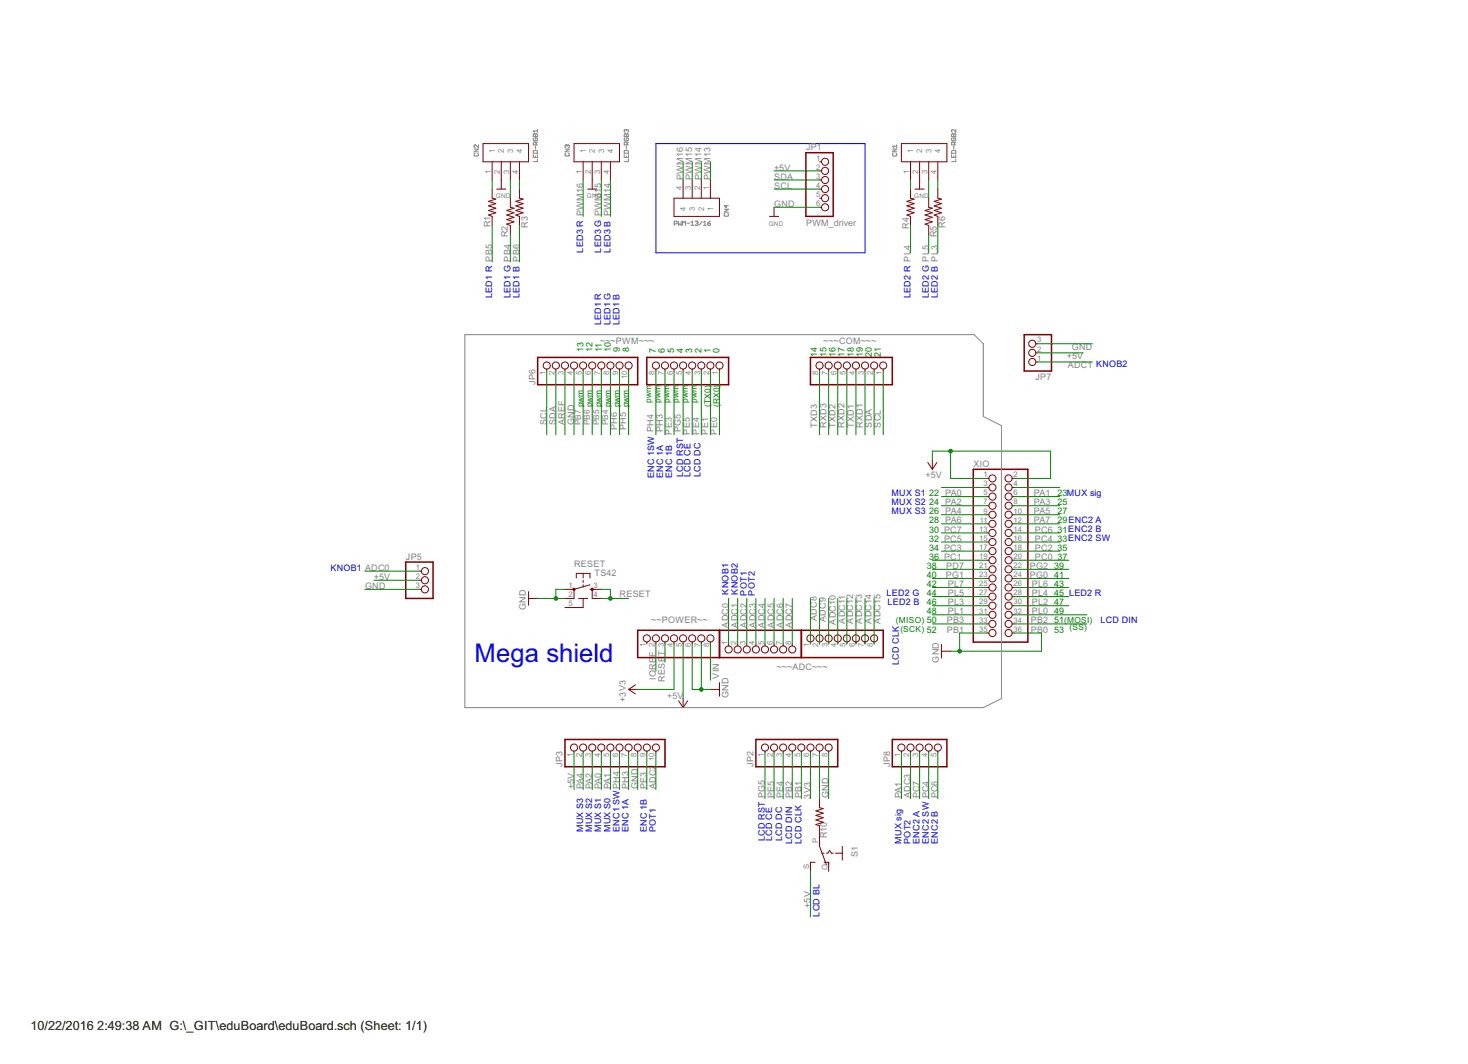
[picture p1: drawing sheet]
<svg xmlns="http://www.w3.org/2000/svg" width="410mm" height="297mm" viewBox="0 0 410 297" stroke-linecap="round" stroke-linejoin="round" font-family="sans-serif">
<path d="M183.2 40.1h58.4v30.5h-58.4z" fill="none" stroke="#00f" stroke-width=".28"/>
<g fill="none" stroke="#808080" stroke-width=".28">
<path d="M148.9 37.5l.2-.2 .4 .2 .4-.2 .2 .2v.6h-1.2zM149.1 38.5l-.2 .2 .2 .6h.8l.2-.2-.2-.6h-.4v.4M149.5 37.5v.6M150.1 36.2v.7M150.1 39.7l-.4 .4M150.1 36.6h-1.2l.4 .3M174.3 37.5l.2-.2 .4 .2 .4-.2 .2 .2v.6h-1.2zM174.5 38.5l-.2 .2 .2 .6h.8l.2-.2-.2-.6h-.4v.4M174.9 36.4l-.2-.2-.4 .2 .2 .5M174.9 36.4l.2-.2 .4 .2-.2 .5M174.9 36.4v.2M174.9 37.5v.6"/>
<path d="M175.5 39.7l-.4 .4M265.7 37.5l.2-.2 .4 .2 .4-.2 .2 .2v.6h-1.2zM265.9 38.5l-.2 .2 .2 .6h.8l.2-.2-.2-.6h-.4v.4M266.3 37.5v.6M266.9 36.2v.7l-.8-.7-.4 .2 .2 .5M266.9 39.7l-.4 .4M132.4 41.6h1.2l-1.2 .8h1.2M132.6 42.8l-.2 .2 .2 .6h.8l.2-.2-.2-.6M133.6 40.4v.8l-.8-.8-.4 .2 .2 .6M148.9 43.2v.8h1.2v-.8M148.9 42.2l.2-.2h.8l.2 .8h-1.2zM149.5 40.8v.8"/>
<path d="M149.5 43.6v.4M149.7 40.4v-.5l-.6-.2-.2 .2v.5h1.2M150.1 44.3v.8h-1.2M157.8 41.6h1.2l-1.2 .8h1.2M158 42.8l-.2 .2 .2 .6h.8l.2-.2-.2-.6M158.4 40.6l-.2-.2-.4 .2 .2 .6M158.4 40.6l.2-.2 .4 .2-.2 .6M158.4 40.6v.2M174.3 43.2v.8h1.2v-.8M174.3 42.2l.2-.2h.8l.2 .8h-1.2zM174.9 40.8v.8M174.9 43.6v.4"/>
<path d="M175.1 40.4v-.5l-.6-.2-.2 .2v.5h1.2M175.5 44.3v.8h-1.2M202.2 58.4h1.2l-1.2 .8h1.2M202.4 59.6l-.2 .2 .2 .6h.8l.2-.2-.2-.6M202.8 57.3v.7l-.6-.6h1.2M249.2 41.6h1.2l-1.2 .8h1.2M249.4 42.8l-.2 .2 .2 .6h.8l.2-.2-.2-.6M250.4 40.4v.8M250.4 40.8h-1.2l.4 .4M265.7 43.2v.8h1.2v-.8M265.9 42h.8l.2 .8h-1.2zM266.3 40.8v.8"/>
<path d="M266.3 43.6v.4M266.5 40.4v-.5l-.6-.2-.2 .2v.5h1.2M266.9 44.3v.8h-1.2M188.3 62.5h.6l.2-.6-.2-.2h-.6v1.2M189.4 61.7v1.2l.4-.4 .4 .4v-1.2M190.6 62.9v-1.2l.4 .4 .4-.4v1.2M191.8 62.3h.8M193 62.1l.3-.4v1.2M193 62.9h.7M194.1 61.9l.6-.2 .2 .2-.2 .4M194.5 62.3h.2M194.7 62.3l.2 .2-.2 .4-.6-.2"/>
<path d="M196.1 61.7l-.8 1.2M196.5 62.9h.7M196.5 62.1l.3-.4v1.2M197.6 62.3h.6l.2 .4-.6 .2zM198.4 61.7l-.8 .6M129.8 93.4h142.2l2.6 2.6v20.3l5.1 2.5v76.2l-5.1 2.5h-144.8z"/>
</g>
<g fill="none" stroke="#800000" stroke-width=".42">
<path d="M225 42.6h7.7v17.8h-7.7zM150.1 99.8h28v7.6h-28zM180.6 99.8h22.9v7.6h-22.9zM226.3 99.8h22.9v7.6h-22.9zM286 93.4h7.6v10.2h-7.6zM271.8 131h15.2v48.3h-15.2zM113.3 156.9h7.6v10.2h-7.6zM178.1 176h68.5v7.6h-68.5zM200.9 176v7.6M223.8 176v7.6M157.8 206.4h27.9v7.7h-27.9zM211.1 206.4h22.8v7.7h-22.8z"/>
<path d="M249.2 206.4h15.2v7.7h-15.2z"/>
</g>
<g fill="none" stroke="#800000" stroke-width=".28">
<path d="M134.9 40.1h12.7v5.1h-12.7zM137.4 45.2v5M137.4 52.8v2.5l1.1 .3-2.1 .6 2.1 .7-2.1 .6 2.1 .6-2.1 .7 2.1 .6-2.1 .6 1 .4v2.5M138.7 52.8h2.5M140 45.2v7.6M142.5 45.2v5M142.5 55.3v2.6l1 .2-2 .7 2 .6-2 .6 2 .7-2 .6 2 .6-2 .7 1 .3v2.6M145.1 45.2v5M145.1 52.8v2.5l1 .3-2.1 .6 2.1 .7-2.1 .6 2.1 .6-2.1 .7 2.1 .6-2.1 .6 1.1 .4v2.5M160.3 40.1h12.7v5.1h-12.7zM162.8 45.2v5M164.1 52.8h2.5"/>
<path d="M165.4 45.2v7.6M167.9 45.2v5M170.5 45.2v5M188.2 55.3h12.7v5.1h-12.7zM190.8 50.2v5.1M193.3 50.2v5.1M195.8 50.2v5.1M198.4 50.2v5.1M216.2 57.9v2.5M228.9 45.2h.5M228.9 47.7h.5M228.9 50.2h.5"/>
<path d="M228.9 52.8h.5M228.9 55.3h.5M228.9 57.9h.5M251.7 40.1h12.7v5.1h-12.7zM254.3 45.2v5M254.3 52.8v2.5l1 .3-2.1 .6 2.1 .7-2.1 .6 2.1 .6-2.1 .7 2.1 .6-2.1 .6 1.1 .4v2.5M255.5 52.8h2.6M256.8 45.2v7.6M259.3 45.2v5M259.3 55.3v2.6l1 .2-2 .7 2 .6-2 .6 2 .7-2 .6 2 .6-2 .7 1 .3v2.6M261.9 45.2v5M261.9 52.8v2.5l1 .3-2 .6 2 .7-2 .6 2 .6-2 .7 2 .6-2 .6 1 .4v2.5"/>
<path d="M214.9 60.4h2.5M289.2 98.5h.6M289.2 96h.6M152.7 103v.6M155.2 103v.6M157.8 103v.6M160.3 103v.6M162.8 103v.6M165.4 103v.6M167.9 103v.6M170.5 103v.6M173 103v.6"/>
<path d="M175.5 103v.6M183.2 103v.6M185.7 103v.6M188.2 103v.6M190.8 103v.6M193.3 103v.6M195.8 103v.6M198.4 103v.6M200.9 103v.6M228.9 103v.6M231.4 103v.6M233.9 103v.6"/>
<path d="M236.5 103v.6M239 103v.6M241.6 103v.6M244.1 103v.6M246.6 103v.6M289.2 101h.6M259.1 129.1l1.2 1.9M260.3 128.5v2.5M261.6 129.1l-1.3 1.9M275.6 133.6h.5M275.6 136.1h.5M275.6 138.6h.5"/>
<path d="M282.6 133.6h.6M282.6 136.1h.6M282.6 138.6h.6M117.1 159.4h.6M275.6 141.2h.5M275.6 143.7h.5M275.6 146.2h.5M275.6 148.8h.5M275.6 151.3h.5M275.6 153.9h.5M275.6 156.4h.5M275.6 158.9h.5"/>
<path d="M282.6 141.2h.6M282.6 143.7h.6M282.6 146.2h.6M282.6 148.8h.6M282.6 151.3h.6M282.6 153.9h.6M282.6 156.4h.6M282.6 158.9h.6M117.1 162h.6M117.1 164.5h.6M147.6 165.2v3.8M147.6 167.1h2.5"/>
<path d="M157.8 164.5h2.5M160.3 164.5v2.6h-2.5M160.9 161.4v-1.3h3.8v1.3M161.6 167.1h2.5M162.8 160.1v1.3M162.8 162v.6M162.8 163.3v.6M162.8 167.1v2.5h-5M164.7 164.5h3.2M164.7 163.3l-4.4 1.2M165.4 164.5v2.6h2.5M180.6 179.2v.6"/>
<path d="M183.2 179.2v.6M185.7 179.2v.6M188.2 179.2v.6M190.8 179.2v.6M193.3 179.2v.6M195.8 179.2v.6M198.4 179.2v.6M203.5 179.8v.5M206 179.8v.5M208.5 179.8v.5M211.1 179.8v.5M213.6 179.8v.5"/>
<path d="M216.2 179.8v.5M218.7 179.8v.5M221.2 179.8v.5M226.3 179.2v.6M228.9 179.2v.6M231.4 179.2v.6M233.9 179.2v.6M236.5 179.2v.6M239 179.2v.6M241.6 179.2v.6M244.1 179.2v.6M262.9 179.9v3.8"/>
<path d="M275.6 161.5h.5M275.6 164h.5M275.6 166.6h.5M275.6 169.1h.5M275.6 171.6h.5M275.6 174.2h.5M275.6 176.7h.5M282.6 161.5h.6M282.6 164h.6M282.6 166.6h.6M282.6 169.1h.6M282.6 171.6h.6"/>
<path d="M282.6 174.2h.6M282.6 176.7h.6M175.5 192.5h2.6M175.5 192.5l1.9 1.2M177.4 191.2l-1.9 1.3M189.5 195.6l1.3 1.9M190.8 195v2.5M192 195.6l-1.2 1.9M198.4 192.5h2.5M200.9 190.6v3.8M262.9 181.8h2.5M160.3 209.7v.5"/>
<path d="M162.8 209.7v.5M165.4 209.7v.5M167.9 209.7v.5M170.5 209.7v.5M173 209.7v.5M175.5 209.7v.5M178.1 209.7v.5M180.6 209.7v.5M183.2 209.7v.5M213.6 209.7v.5M216.2 209.7v.5M218.7 209.7v.5"/>
<path d="M221.2 209.7v.5M223.8 209.7v.5M226.3 209.7v.5M228.9 209.7v.5M231.4 209.7v.5M251.7 209.7v.5M254.3 209.7v.5M256.8 209.7v.5M259.3 209.7v.5M261.9 209.7v.5M228.9 222.9v2.6l1 .2-2.1 .7 2.1 .6-2.1 .6 2.1 .7-2.1 .6 2.1 .7-2.1 .6 1.1 .4v5.7l1.9 5.1M229.5 238.2h.6"/>
<path d="M230.8 238.2h.3l.5-.8 .6 .8h.5M233.3 238.2h1.9M235.2 236.3v3.8M227.6 240.7h-1.3v2.6M230.1 240.7h1.3v2.6"/>
<circle cx="230.4" cy="45.2" r=".99"/>
<circle cx="230.4" cy="47.7" r=".99"/>
<circle cx="230.4" cy="52.8" r=".99"/>
<circle cx="230.4" cy="57.9" r=".99"/>
<circle cx="230.4" cy="50.2" r=".99"/>
<circle cx="230.4" cy="55.3" r=".99"/>
<circle cx="288.2" cy="96" r=".99"/>
<circle cx="288.2" cy="98.5" r=".99"/>
<circle cx="152.7" cy="102" r=".99"/>
<circle cx="155.2" cy="102" r=".99"/>
<circle cx="157.8" cy="102" r=".99"/>
<circle cx="160.3" cy="102" r=".99"/>
<circle cx="162.8" cy="102" r=".99"/>
<circle cx="165.4" cy="102" r=".99"/>
<circle cx="167.9" cy="102" r=".99"/>
<circle cx="170.5" cy="102" r=".99"/>
<circle cx="173" cy="102" r=".99"/>
<circle cx="175.5" cy="102" r=".99"/>
<circle cx="183.2" cy="102" r=".99"/>
<circle cx="185.7" cy="102" r=".99"/>
<circle cx="188.2" cy="102" r=".99"/>
<circle cx="190.8" cy="102" r=".99"/>
<circle cx="193.3" cy="102" r=".99"/>
<circle cx="195.8" cy="102" r=".99"/>
<circle cx="198.4" cy="102" r=".99"/>
<circle cx="200.9" cy="102" r=".99"/>
<circle cx="228.9" cy="102" r=".99"/>
<circle cx="231.4" cy="102" r=".99"/>
<circle cx="233.9" cy="102" r=".99"/>
<circle cx="236.5" cy="102" r=".99"/>
<circle cx="239" cy="102" r=".99"/>
<circle cx="241.6" cy="102" r=".99"/>
<circle cx="244.1" cy="102" r=".99"/>
<circle cx="246.6" cy="102" r=".99"/>
<circle cx="288.2" cy="101" r=".99"/>
<circle cx="277.1" cy="136.1" r=".99"/>
<circle cx="277.1" cy="133.6" r=".99"/>
<circle cx="277.1" cy="138.6" r=".99"/>
<circle cx="281.6" cy="133.6" r=".99"/>
<circle cx="281.6" cy="138.6" r=".99"/>
<circle cx="281.6" cy="136.1" r=".99"/>
<circle cx="118.7" cy="159.4" r=".99"/>
<circle cx="277.1" cy="151.3" r=".99"/>
<circle cx="277.1" cy="156.4" r=".99"/>
<circle cx="277.1" cy="141.2" r=".99"/>
<circle cx="277.1" cy="146.2" r=".99"/>
<circle cx="277.1" cy="143.7" r=".99"/>
<circle cx="277.1" cy="153.9" r=".99"/>
<circle cx="277.1" cy="158.9" r=".99"/>
<circle cx="277.1" cy="148.8" r=".99"/>
<circle cx="281.6" cy="141.2" r=".99"/>
<circle cx="281.6" cy="146.2" r=".99"/>
<circle cx="281.6" cy="153.9" r=".99"/>
<circle cx="281.6" cy="156.4" r=".99"/>
<circle cx="281.6" cy="158.9" r=".99"/>
<circle cx="281.6" cy="143.7" r=".99"/>
<circle cx="281.6" cy="151.3" r=".99"/>
<circle cx="281.6" cy="148.8" r=".99"/>
<circle cx="118.7" cy="162" r=".99"/>
<circle cx="118.7" cy="164.5" r=".99"/>
<circle cx="180.6" cy="178.2" r=".99"/>
<circle cx="183.2" cy="178.2" r=".99"/>
<circle cx="185.7" cy="178.2" r=".99"/>
<circle cx="188.2" cy="178.2" r=".99"/>
<circle cx="190.8" cy="178.2" r=".99"/>
<circle cx="193.3" cy="178.2" r=".99"/>
<circle cx="195.8" cy="178.2" r=".99"/>
<circle cx="198.4" cy="178.2" r=".99"/>
<circle cx="226.3" cy="178.2" r=".99"/>
<circle cx="228.9" cy="178.2" r=".99"/>
<circle cx="231.4" cy="178.2" r=".99"/>
<circle cx="233.9" cy="178.2" r=".99"/>
<circle cx="236.5" cy="178.2" r=".99"/>
<circle cx="239" cy="178.2" r=".99"/>
<circle cx="241.6" cy="178.2" r=".99"/>
<circle cx="244.1" cy="178.2" r=".99"/>
<circle cx="277.1" cy="164" r=".99"/>
<circle cx="277.1" cy="166.6" r=".99"/>
<circle cx="277.1" cy="169.1" r=".99"/>
<circle cx="277.1" cy="171.6" r=".99"/>
<circle cx="277.1" cy="161.5" r=".99"/>
<circle cx="277.1" cy="174.2" r=".99"/>
<circle cx="277.1" cy="176.7" r=".99"/>
<circle cx="281.6" cy="164" r=".99"/>
<circle cx="281.6" cy="166.6" r=".99"/>
<circle cx="281.6" cy="161.5" r=".99"/>
<circle cx="281.6" cy="171.6" r=".99"/>
<circle cx="281.6" cy="169.1" r=".99"/>
<circle cx="281.6" cy="174.2" r=".99"/>
<circle cx="281.6" cy="176.7" r=".99"/>
<circle cx="203.5" cy="181.3" r=".99"/>
<circle cx="206" cy="181.3" r=".99"/>
<circle cx="208.5" cy="181.3" r=".99"/>
<circle cx="211.1" cy="181.3" r=".99"/>
<circle cx="213.6" cy="181.3" r=".99"/>
<circle cx="216.2" cy="181.3" r=".99"/>
<circle cx="218.7" cy="181.3" r=".99"/>
<circle cx="221.2" cy="181.3" r=".99"/>
<circle cx="160.3" cy="208.7" r=".99"/>
<circle cx="162.8" cy="208.7" r=".99"/>
<circle cx="165.4" cy="208.7" r=".99"/>
<circle cx="167.9" cy="208.7" r=".99"/>
<circle cx="170.5" cy="208.7" r=".99"/>
<circle cx="173" cy="208.7" r=".99"/>
<circle cx="175.5" cy="208.7" r=".99"/>
<circle cx="178.1" cy="208.7" r=".99"/>
<circle cx="180.6" cy="208.7" r=".99"/>
<circle cx="183.2" cy="208.7" r=".99"/>
<circle cx="213.6" cy="208.7" r=".99"/>
<circle cx="216.2" cy="208.7" r=".99"/>
<circle cx="218.7" cy="208.7" r=".99"/>
<circle cx="221.2" cy="208.7" r=".99"/>
<circle cx="223.8" cy="208.7" r=".99"/>
<circle cx="226.3" cy="208.7" r=".99"/>
<circle cx="228.9" cy="208.7" r=".99"/>
<circle cx="231.4" cy="208.7" r=".99"/>
<circle cx="251.7" cy="208.7" r=".99"/>
<circle cx="254.3" cy="208.7" r=".99"/>
<circle cx="256.8" cy="208.7" r=".99"/>
<circle cx="259.3" cy="208.7" r=".99"/>
<circle cx="261.9" cy="208.7" r=".99"/>
</g>
<g fill="#800000" stroke="#800000" stroke-width=".28">
<circle cx="160.3" cy="164.5" r=".33"/>
<circle cx="165.4" cy="164.5" r=".33"/>
</g>
<g fill="none" stroke="#008000" stroke-width=".28">
<path d="M137.4 50.2v2.6M142.5 50.2v5.1M145.1 50.2v2.6M162.8 50.2v10.2M167.9 50.2v10.2M170.5 50.2v10.2M190.8 45.2v5M193.3 45.2v5M195.8 45.2v5M198.4 45.2v5M216.2 47.7h12.7M216.2 57.9h12.7"/>
<path d="M216.2 50.2h12.7M216.2 52.8h12.7M254.3 50.2v2.6M259.3 50.2v5.1M261.9 50.2v2.6M137.4 62.9v10.2M142.5 65.5v7.6M145.1 62.9v10.2M254.3 62.9v7.7M259.3 65.5v5.1M261.9 62.9v7.7M289.8 98.5h12.7"/>
<path d="M289.8 96h15.2M152.7 103.6v17.8M155.2 103.6v17.8M157.8 103.6v17.8M160.3 103.6v17.8M162.8 103.6v17.8M165.4 103.6v17.8M167.9 103.6v17.8M170.5 103.6v17.8M173 103.6v17.8M175.5 103.6v17.8M183.2 103.6v17.8"/>
<path d="M185.7 103.6v17.8M188.2 103.6v17.8M190.8 103.6v17.8M193.3 103.6v17.8M195.8 103.6v17.8M198.4 103.6v17.8M200.9 103.6v17.8M228.9 103.6v17.8M231.4 103.6v17.8M233.9 103.6v17.8M236.5 103.6v17.8M239 103.6v17.8"/>
<path d="M241.6 103.6v17.8M244.1 103.6v17.8M246.6 103.6v17.8M289.8 101h15.2M260.3 128.5v-2.6h33.1v7.7h-10.2M262.9 136.1h12.7M262.9 138.6h12.7M265.4 125.9v7.7h10.2M283.2 136.1h12.7M283.2 138.6h12.7M101.9 159.4h15.2M260.3 158.9h15.3"/>
<path d="M260.3 156.4h15.3M262.9 153.9h12.7M262.9 151.3h12.7M262.9 148.8h12.7M262.9 146.2h12.7M262.9 141.2h12.7M262.9 143.7h12.7M283.2 153.9h12.7M283.2 151.3h12.7M283.2 148.8h12.7M283.2 146.2h12.7M283.2 158.9h15.2"/>
<path d="M283.2 156.4h15.2M283.2 141.2h12.7M283.2 143.7h12.7M101.9 164.5h15.2M104.4 162h12.7M150.1 167.1h7.7M157.8 164.5h-2.6v2.6M167.9 164.5h2.6v2.6M167.9 167.1h7.6M183.2 179.8v7.6M185.7 179.8v5M188.2 179.8v12.7h-10.1"/>
<path d="M190.8 179.8v15.2M193.3 179.8v12.7h5.1M195.8 179.8v12.7M198.4 179.8v10.1M203.5 167.1v12.7M206 167.1v12.7M208.5 167.1v12.7M211.1 167.1v12.7M213.6 167.1v12.7M216.2 167.1v12.7M218.7 167.1v12.7M221.2 167.1v12.7"/>
<path d="M226.3 167.1v12.7M228.9 167.1v12.7M231.4 167.1v12.7M233.9 167.1v12.7M236.5 167.1v12.7M239 167.1v12.7M241.6 167.1v12.7M244.1 167.1v12.7M260.3 171.6h15.3M260.3 174.2h15.3M260.3 169.1h15.3M260.3 166.6h15.3"/>
<path d="M260.3 164h15.3M260.3 161.5h15.3M275.6 176.7h-7.6v5.1M283.2 176.7h7.6v5.1h-25.4M283.2 171.6h20.3M283.2 174.2h20.3M283.2 169.1h15.2M283.2 166.6h15.2M283.2 164h15.2M283.2 161.5h15.2M160.3 210.2v10.2M162.8 210.2v10.2"/>
<path d="M165.4 210.2v10.2M167.9 210.2v10.2M170.5 210.2v10.2M173 210.2v10.2M175.5 210.2v10.2M178.1 210.2v10.2M180.6 210.2v10.2M183.2 210.2v10.2M213.6 210.2v12.7M216.2 210.2v12.7M218.7 210.2v12.7M221.2 210.2v12.7"/>
<path d="M223.8 210.2v12.7M226.3 210.2v12.7M228.9 210.2v12.7M231.4 210.2v12.7M251.7 210.2v12.7M254.3 210.2v12.7M256.8 210.2v12.7M259.3 210.2v12.7M261.9 210.2v12.7M226.3 243.3v12.6"/>
</g>
<g fill="#008000" stroke="#008000" stroke-width=".28">
<circle cx="265.4" cy="125.9" r=".51"/>
<circle cx="195.8" cy="192.5" r=".51"/>
<circle cx="268" cy="181.8" r=".51"/>
<circle cx="155.2" cy="167.1" r=".51"/>
<circle cx="170.5" cy="167.1" r=".51"/>
</g>
<text font-size="8" fill="#00f" x="132.5" y="184.9">Mega shield</text>
<g font-size="4">
<text x="8.5" y="287.5">10/22/2016</text>
<text x="27.2" y="287.5">2:49:38 AM G:\_GIT\eduBoard\eduBoard.sch (Sheet: 1/1)</text>
</g>
<g font-size="2.8" fill="#808080">
<text x="216.2" y="47.7">+5V</text>
<text x="225.1" y="42">JP1</text>
<text x="190.8" y="50.2" transform="rotate(-90 190.8 50.2)">PWM16</text>
<text x="193.3" y="50.2" transform="rotate(-90 193.3 50.2)">PWM15</text>
<text x="195.8" y="50.2" transform="rotate(-90 195.8 50.2)">PWM14</text>
<text x="198.4" y="50.2" transform="rotate(-90 198.4 50.2)">PWM13</text>
<text x="216.2" y="50.3">SDA</text>
<text x="216.2" y="52.8">SCL</text>
<text x="216.2" y="57.9">GND</text>
<text x="137" y="63.4" transform="rotate(-90 137 63.4)">R1</text>
<text x="147.4" y="63.7" transform="rotate(-90 147.4 63.7)">R3</text>
<text x="225.1" y="63">PWM_driver</text>
<text x="253.8" y="63.9" transform="rotate(-90 253.8 63.9)">R4</text>
<text x="263.9" y="63.7" transform="rotate(-90 263.9 63.7)">R6</text>
<text x="141.8" y="66.2" transform="rotate(-90 141.8 66.2)">R2</text>
<text x="261.6" y="66.2" transform="rotate(-90 261.6 66.2)">R5</text>
<text x="229.9" y="96">~~~COM~~~</text>
<text x="167.6" y="96.1">~~~PWM~~~</text>
<text x="297.9" y="100.3">+5V</text>
<text x="299.3" y="97.7">GND</text>
<text x="149.5" y="107.4" transform="rotate(-90 149.5 107.4)">JP6</text>
<text x="289.2" y="106">JP7</text>
<text x="298.2" y="102.8">ADC1 KNOB2</text>
<text x="152.7" y="118.8" transform="rotate(-90 152.7 118.8)">SCL</text>
<text x="155.2" y="118.8" transform="rotate(-90 155.2 118.8)">SDA</text>
<text x="157.7" y="118.8" transform="rotate(-90 157.7 118.8)">AREF</text>
<text x="160.3" y="118.8" transform="rotate(-90 160.3 118.8)">GND</text>
<text x="228.2" y="119.4" transform="rotate(-90 228.2 119.4)">TXD3</text>
<text x="230.8" y="119.4" transform="rotate(-90 230.8 119.4)">RXD3</text>
<text x="233.3" y="119.4" transform="rotate(-90 233.3 119.4)">TXD2</text>
<text x="235.8" y="119.4" transform="rotate(-90 235.8 119.4)">RXD2</text>
<text x="238.4" y="119.4" transform="rotate(-90 238.4 119.4)">TXD1</text>
<text x="240.9" y="119.4" transform="rotate(-90 240.9 119.4)">RXD1</text>
<text x="243.5" y="119.4" transform="rotate(-90 243.5 119.4)">SDA</text>
<text x="246" y="119.4" transform="rotate(-90 246 119.4)">SCL</text>
<text x="172.4" y="120" transform="rotate(-90 172.4 120)">PH6 pwm</text>
<text x="174.9" y="120" transform="rotate(-90 174.9 120)">PH5 pwm</text>
<text x="185" y="120.7" transform="rotate(-90 185 120.7)">PH3</text>
<text x="187.6" y="121.3" transform="rotate(-90 187.6 121.3)">PE3</text>
<text x="192.7" y="121.3" transform="rotate(-90 192.7 121.3)">PE5</text>
<text x="195.2" y="121.3" transform="rotate(-90 195.2 121.3)">PE4</text>
<text x="197.7" y="121.3" transform="rotate(-90 197.7 121.3)">PE1</text>
<text x="200.3" y="121.3" transform="rotate(-90 200.3 121.3)">PE0</text>
<text x="271.8" y="130.4">XIO</text>
<text x="258.4" y="133.6">+5V</text>
<text x="288.7" y="138.5">PA1</text>
<text x="288.7" y="141">PA3</text>
<text x="288.7" y="143.6">PA5</text>
<text x="288.7" y="146.1">PA7</text>
<text x="289" y="148.7">PC6</text>
<text x="289" y="153.7">PC2</text>
<text x="289" y="151.2">PC4</text>
<text x="104.4" y="162">+5V</text>
<text x="113.4" y="156.3">JP5</text>
<text x="160.3" y="158.2">RESET</text>
<text x="166" y="160.7">TS42</text>
<text x="264.1" y="161.4">PG1</text>
<text x="264.2" y="158.8">PD7</text>
<text x="287.6" y="161.4">PG0</text>
<text x="287.6" y="158.8">PG2</text>
<text x="289" y="156.3">PC0</text>
<text x="101.9" y="164.5">GND</text>
<text x="173" y="166.7">RESET</text>
<text x="264.6" y="166.4">PL5</text>
<text x="264.6" y="163.9">PL7</text>
<text x="288.1" y="166.4">PL4</text>
<text x="288.1" y="163.9">PL6</text>
<text x="146.8" y="170.3" transform="rotate(-90 146.8 170.3)">GND</text>
<text x="228.1" y="173.4" transform="rotate(-90 228.1 173.4)">ADC8</text>
<text x="230.6" y="173.6" transform="rotate(-90 230.6 173.6)">ADC9</text>
<text x="264.6" y="171.5">PL1</text>
<text x="264.6" y="169">PL3</text>
<text x="288.1" y="171.5">PL0</text>
<text x="288.1" y="169">PL2</text>
<text x="181.9" y="174.1">~~POWER~~</text>
<text x="203.5" y="175.2" transform="rotate(-90 203.5 175.2)">ADC0</text>
<text x="206" y="175.2" transform="rotate(-90 206 175.2)">ADC1</text>
<text x="208.5" y="175.2" transform="rotate(-90 208.5 175.2)">ADC2</text>
<text x="211.1" y="175.2" transform="rotate(-90 211.1 175.2)">ADC3</text>
<text x="213.6" y="175.2" transform="rotate(-90 213.6 175.2)">ADC4</text>
<text x="216.2" y="175.2" transform="rotate(-90 216.2 175.2)">ADC5</text>
<text x="218.7" y="175.2" transform="rotate(-90 218.7 175.2)">ADC6</text>
<text x="221.2" y="175.2" transform="rotate(-90 221.2 175.2)">ADC7</text>
<text x="233.4" y="174.4" transform="rotate(-90 233.4 174.4)">ADC10</text>
<text x="236" y="174.1" transform="rotate(-90 236 174.1)">ADC11</text>
<text x="238.3" y="174.1" transform="rotate(-90 238.3 174.1)">ADC12</text>
<text x="240.8" y="174.1" transform="rotate(-90 240.8 174.1)">ADC13</text>
<text x="243.3" y="174.1" transform="rotate(-90 243.3 174.1)">ADC14</text>
<text x="245.9" y="174.1" transform="rotate(-90 245.9 174.1)">ADC15</text>
<text x="264.4" y="174.1">PB3</text>
<text x="264.4" y="176.6">PB1</text>
<text x="287.9" y="174.1">PB2</text>
<text x="287.9" y="176.6">PB0</text>
<text x="183.1" y="183.4" transform="rotate(-90 183.1 183.4)">F</text>
<text x="185.7" y="183.1" transform="rotate(-90 185.7 183.1)">T</text>
<text x="262.1" y="185" transform="rotate(-90 262.1 185)">GND</text>
<text x="183.1" y="189.9" transform="rotate(-90 183.1 189.9)">IORE</text>
<text x="185.7" y="190.3" transform="rotate(-90 185.7 190.3)">RESE</text>
<text x="200.8" y="189.5" transform="rotate(-90 200.8 189.5)">VIN</text>
<text x="216.9" y="187">~~~ADC~~~</text>
<text x="174.8" y="195.9" transform="rotate(-90 174.8 195.9)">+3V3</text>
<text x="186.3" y="195">+5V</text>
<text x="203.5" y="195" transform="rotate(-90 203.5 195)">GND</text>
<text x="157.1" y="214" transform="rotate(-90 157.1 214)">JP3</text>
<text x="210.4" y="214" transform="rotate(-90 210.4 214)">JP2</text>
<text x="248.5" y="214" transform="rotate(-90 248.5 214)">JP8</text>
<text x="160.3" y="220.4" transform="rotate(-90 160.3 220.4)">+5V</text>
<text x="162.8" y="220.4" transform="rotate(-90 162.8 220.4)">PA4</text>
<text x="165.4" y="220.4" transform="rotate(-90 165.4 220.4)">PA2</text>
<text x="167.9" y="220.4" transform="rotate(-90 167.9 220.4)">PA0</text>
<text x="170.4" y="220.4" transform="rotate(-90 170.4 220.4)">PA1</text>
<text x="175.5" y="220.4" transform="rotate(-90 175.5 220.4)">PH3</text>
<text x="178.1" y="220.4" transform="rotate(-90 178.1 220.4)">GND</text>
<text x="180.6" y="220.4" transform="rotate(-90 180.6 220.4)">PE3</text>
<text x="183.1" y="220.4" transform="rotate(-90 183.1 220.4)">ADC2</text>
<text x="216.2" y="222.9" transform="rotate(-90 216.2 222.9)">PE5</text>
<text x="218.7" y="222.9" transform="rotate(-90 218.7 222.9)">PE4</text>
<text x="221.2" y="222.9" transform="rotate(-90 221.2 222.9)">PB2</text>
<text x="226.3" y="222.9" transform="rotate(-90 226.3 222.9)">3V3</text>
<text x="231.4" y="222.9" transform="rotate(-90 231.4 222.9)">GND</text>
<text x="251.7" y="222.9" transform="rotate(-90 251.7 222.9)">PA1</text>
<text x="254.3" y="222.9" transform="rotate(-90 254.3 222.9)">ADC3</text>
<text x="256.8" y="222.9" transform="rotate(-90 256.8 222.9)">PC7</text>
<text x="261.9" y="222.9" transform="rotate(-90 261.9 222.9)">PC6</text>
<text x="230.9" y="234.1" transform="rotate(-90 230.9 234.1)">R10</text>
<text x="239.5" y="239.4" transform="rotate(-90 239.5 239.4)">S1</text>
<text x="226.3" y="253.4" transform="rotate(-90 226.3 253.4)">+5V</text>
</g>
<g font-size="2.8" fill="#00f">
<text x="162.8" y="70.5" transform="rotate(-90 162.8 70.5)">LED3 R PWM16</text>
<text x="167.9" y="70.5" transform="rotate(-90 167.9 70.5)">LED3 G PWM15</text>
<text x="170.4" y="70.5" transform="rotate(-90 170.4 70.5)">LED3 B PWM14</text>
<text x="137.4" y="83.2" transform="rotate(-90 137.4 83.2)">LED1 R PB5</text>
<text x="142.5" y="83.2" transform="rotate(-90 142.5 83.2)">LED1 G PB4</text>
<text x="145.1" y="83.2" transform="rotate(-90 145.1 83.2)">LED1 B PB6</text>
<text x="254.3" y="83.2" transform="rotate(-90 254.3 83.2)">LED2 R PL4</text>
<text x="259.3" y="83.2" transform="rotate(-90 259.3 83.2)">LED2 G PL5</text>
<text x="261.9" y="83.2" transform="rotate(-90 261.9 83.2)">LED2 B PL3</text>
<text x="167.9" y="90.8" transform="rotate(-90 167.9 90.8)">LED1 R</text>
<text x="170.4" y="90.8" transform="rotate(-90 170.4 90.8)">LED1 G</text>
<text x="173" y="90.8" transform="rotate(-90 173 90.8)">LED1 B</text>
<text x="182.6" y="133.5" transform="rotate(-90 182.6 133.5)">ENC 1SW PH4</text>
<text x="185.2" y="133.5" transform="rotate(-90 185.2 133.5)">ENC 1A</text>
<text x="187.7" y="133.5" transform="rotate(-90 187.7 133.5)">ENC 1B</text>
<text x="190.8" y="133.3" transform="rotate(-90 190.8 133.3)">LCD RST PG5</text>
<text x="192.8" y="133.3" transform="rotate(-90 192.8 133.3)">LCD CE</text>
<text x="195.6" y="133.3" transform="rotate(-90 195.6 133.3)">LCD DC</text>
<text x="249" y="138.4">MUX S1</text>
<text x="249" y="140.9">MUX S2</text>
<text x="249" y="143.5">MUX S3</text>
<text x="92.3" y="159.5">KNOB1 ADC0</text>
<text x="203.5" y="166" transform="rotate(-90 203.5 166)">KNOB1</text>
<text x="206" y="166" transform="rotate(-90 206 166)">KNOB2</text>
<text x="208.5" y="166.3" transform="rotate(-90 208.5 166.3)">POT1</text>
<text x="210.8" y="166.3" transform="rotate(-90 210.8 166.3)">POT2</text>
<text x="247.6" y="166.3">LED2 G</text>
<text x="247.9" y="168.9">LED2 B</text>
<text x="307.3" y="173.9">LCD DIN</text>
<text x="251" y="185.7" transform="rotate(-90 251 185.7)">LCD CLK</text>
<text x="162.8" y="232.3" transform="rotate(-90 162.8 232.3)">MUX S3</text>
<text x="165.4" y="232.3" transform="rotate(-90 165.4 232.3)">MUX S2</text>
<text x="167.9" y="232.3" transform="rotate(-90 167.9 232.3)">MUX S1</text>
<text x="170.4" y="232.3" transform="rotate(-90 170.4 232.3)">MUX S0</text>
<text x="173" y="232.3" transform="rotate(-90 173 232.3)">ENC1 SWPH4</text>
<text x="175.5" y="232.3" transform="rotate(-90 175.5 232.3)">ENC 1A</text>
<text x="180.6" y="232.3" transform="rotate(-90 180.6 232.3)">ENC 1B</text>
<text x="183.1" y="232.3" transform="rotate(-90 183.1 232.3)">POT1</text>
<text x="213.6" y="234.8" transform="rotate(-90 213.6 234.8)">LCD RST PG5</text>
<text x="215.7" y="234.8" transform="rotate(-90 215.7 234.8)">LCD CE</text>
<text x="218.4" y="234.8" transform="rotate(-90 218.4 234.8)">LCD DC</text>
<text x="221.2" y="235.6" transform="rotate(-90 221.2 235.6)">LCD DIN</text>
<text x="223.8" y="235.6" transform="rotate(-90 223.8 235.6)">LCD CLK PB1</text>
<text x="251.7" y="235.6" transform="rotate(-90 251.7 235.6)">MUX sig</text>
<text x="254.3" y="235.6" transform="rotate(-90 254.3 235.6)">POT2</text>
<text x="256.8" y="235.6" transform="rotate(-90 256.8 235.6)">ENC2 A</text>
<text x="259.3" y="235.6" transform="rotate(-90 259.3 235.6)">ENC2 SW PC4</text>
<text x="261.9" y="235.6" transform="rotate(-90 261.9 235.6)">ENC2 B</text>
<text x="228.9" y="255.9" transform="rotate(-90 228.9 255.9)">LCD BL</text>
</g>
<g font-size="2.8" fill="#008000">
<text x="163" y="98.4" transform="rotate(-90 163 98.4)">13</text>
<text x="165.5" y="98.4" transform="rotate(-90 165.5 98.4)">12</text>
<text x="168" y="98.4" transform="rotate(-90 168 98.4)">11</text>
<text x="170.6" y="98.4" transform="rotate(-90 170.6 98.4)">10</text>
<text x="173.1" y="98.4" transform="rotate(-90 173.1 98.4)">9</text>
<text x="175.7" y="98.4" transform="rotate(-90 175.7 98.4)">8</text>
<text x="183.1" y="98.5" transform="rotate(-90 183.1 98.5)">7</text>
<text x="185.7" y="98.5" transform="rotate(-90 185.7 98.5)">6</text>
<text x="188.2" y="98.5" transform="rotate(-90 188.2 98.5)">5</text>
<text x="190.8" y="98.5" transform="rotate(-90 190.8 98.5)">4</text>
<text x="193.3" y="98.5" transform="rotate(-90 193.3 98.5)">3</text>
<text x="195.8" y="98.5" transform="rotate(-90 195.8 98.5)">2</text>
<text x="198.4" y="98.5" transform="rotate(-90 198.4 98.5)">1</text>
<text x="200.9" y="98.5" transform="rotate(-90 200.9 98.5)">0</text>
<text x="228.2" y="99.8" transform="rotate(-90 228.2 99.8)">14</text>
<text x="230.8" y="99.8" transform="rotate(-90 230.8 99.8)">15</text>
<text x="233.3" y="99.8" transform="rotate(-90 233.3 99.8)">16</text>
<text x="235.8" y="99.8" transform="rotate(-90 235.8 99.8)">17</text>
<text x="238.4" y="99.8" transform="rotate(-90 238.4 99.8)">18</text>
<text x="240.9" y="99.8" transform="rotate(-90 240.9 99.8)">19</text>
<text x="243.5" y="99.8" transform="rotate(-90 243.5 99.8)">20</text>
<text x="246" y="99.8" transform="rotate(-90 246 99.8)">21</text>
<text x="259.5" y="138.5">22 PA0</text>
<text x="259.5" y="141">24 PA2</text>
<text x="259.5" y="143.6">26 PA4</text>
<text x="295.3" y="138.5">23MUX sig</text>
<text x="295.3" y="141">25</text>
<text x="295.3" y="143.6">27</text>
<text x="259.5" y="146.1">28 PA6</text>
<text x="259.5" y="148.7">30 PC7</text>
<text x="295.3" y="146.1">29ENC2 A</text>
<text x="295.3" y="148.7">31ENC2 B</text>
<text x="259.5" y="151.2">32 PC5</text>
<text x="259.5" y="153.7">34 PC3</text>
<text x="295.3" y="151.2">33ENC2 SW</text>
<text x="295.3" y="153.7">35</text>
<text x="258.8" y="161.4">40</text>
<text x="258.8" y="158.8">38</text>
<text x="259.5" y="156.3">36 PC1</text>
<text x="294.4" y="161.4">41</text>
<text x="294.4" y="158.8">39</text>
<text x="295.3" y="156.3">37</text>
<text x="258.8" y="166.4">44</text>
<text x="258.8" y="163.9">42</text>
<text x="294.4" y="166.4">45 LED2 R</text>
<text x="294.4" y="163.9">43</text>
<text x="258.8" y="171.5">48</text>
<text x="258.8" y="169">46</text>
<text x="294.4" y="171.5">49</text>
<text x="294.4" y="169">47</text>
<text x="294.4" y="174.1">51(MOSI)</text>
<text x="294.4" y="176.6">53</text>
</g>
<g font-size="2.6" fill="#008000">
<text x="181.9" y="112.5" transform="rotate(-90 181.9 112.5)">pwm</text>
<text x="184.4" y="112.5" transform="rotate(-90 184.4 112.5)">pwm</text>
<text x="187" y="112.5" transform="rotate(-90 187 112.5)">pwm</text>
<text x="189.5" y="112.5" transform="rotate(-90 189.5 112.5)">pwm</text>
<text x="192" y="112.5" transform="rotate(-90 192 112.5)">pwm</text>
<text x="194.6" y="112.5" transform="rotate(-90 194.6 112.5)">pwm</text>
<text x="198.4" y="113.7" transform="rotate(-90 198.4 113.7)">(TX0)</text>
<text x="200.9" y="113.7" transform="rotate(-90 200.9 113.7)">(RX0)</text>
<text x="250.2" y="173.8">(MISO) 50</text>
<text x="251.4" y="176.4">(SCK) 52</text>
<text x="298.7" y="175.9">(SS)</text>
</g>
<g font-size="2.6" fill="#808080">
<text x="162.2" y="118.8" transform="rotate(-90 162.2 118.8)">PB7 pwm</text>
<text x="164.7" y="118.8" transform="rotate(-90 164.7 118.8)">PB6 pwm</text>
<text x="167.3" y="118.8" transform="rotate(-90 167.3 118.8)">PB5 pwm</text>
<text x="169.8" y="118.8" transform="rotate(-90 169.8 118.8)">PB4 pwm</text>
</g>
<g font-size="2.4" fill="#808080">
<text x="138.2" y="42.8" transform="rotate(-90 138.2 42.8)">1</text>
<text x="140.7" y="42.8" transform="rotate(-90 140.7 42.8)">2</text>
<text x="143.3" y="42.8" transform="rotate(-90 143.3 42.8)">3</text>
<text x="145.8" y="42.8" transform="rotate(-90 145.8 42.8)">4</text>
<text x="163.6" y="42.8" transform="rotate(-90 163.6 42.8)">1</text>
<text x="166.1" y="42.8" transform="rotate(-90 166.1 42.8)">2</text>
<text x="168.7" y="42.8" transform="rotate(-90 168.7 42.8)">3</text>
<text x="171.2" y="42.8" transform="rotate(-90 171.2 42.8)">4</text>
<text x="227.9" y="44.8">1</text>
<text x="227.9" y="47.4">2</text>
<text x="255" y="42.8" transform="rotate(-90 255 42.8)">1</text>
<text x="257.6" y="42.8" transform="rotate(-90 257.6 42.8)">2</text>
<text x="260.1" y="42.8" transform="rotate(-90 260.1 42.8)">3</text>
<text x="262.6" y="42.8" transform="rotate(-90 262.6 42.8)">4</text>
<text x="137.1" y="48.7" transform="rotate(-90 137.1 48.7)">1</text>
<text x="139.6" y="48.7" transform="rotate(-90 139.6 48.7)">2</text>
<text x="142.2" y="48.7" transform="rotate(-90 142.2 48.7)">3</text>
<text x="144.7" y="48.7" transform="rotate(-90 144.7 48.7)">4</text>
<text x="162.5" y="48.7" transform="rotate(-90 162.5 48.7)">1</text>
<text x="165" y="48.7" transform="rotate(-90 165 48.7)">2</text>
<text x="167.6" y="48.7" transform="rotate(-90 167.6 48.7)">3</text>
<text x="170.1" y="48.7" transform="rotate(-90 170.1 48.7)">4</text>
<text x="190.4" y="53" transform="rotate(-90 190.4 53)">4</text>
<text x="192.9" y="53" transform="rotate(-90 192.9 53)">3</text>
<text x="195.5" y="53" transform="rotate(-90 195.5 53)">2</text>
<text x="198" y="53" transform="rotate(-90 198 53)">1</text>
<text x="227.9" y="49.9">3</text>
<text x="227.9" y="52.4">4</text>
<text x="253.9" y="48.7" transform="rotate(-90 253.9 48.7)">1</text>
<text x="256.4" y="48.7" transform="rotate(-90 256.4 48.7)">2</text>
<text x="259" y="48.7" transform="rotate(-90 259 48.7)">3</text>
<text x="261.5" y="48.7" transform="rotate(-90 261.5 48.7)">4</text>
<text x="191.5" y="58.9" transform="rotate(-90 191.5 58.9)">4</text>
<text x="194.1" y="58.9" transform="rotate(-90 194.1 58.9)">3</text>
<text x="196.6" y="58.9" transform="rotate(-90 196.6 58.9)">2</text>
<text x="199.1" y="58.9" transform="rotate(-90 199.1 58.9)">1</text>
<text x="227.9" y="55">5</text>
<text x="227.9" y="57.5">6</text>
<text x="289.6" y="95.6">3</text>
<text x="289.6" y="100.7">1</text>
<text x="289.6" y="98.2">2</text>
<text x="152.3" y="104.6" transform="rotate(-90 152.3 104.6)">1</text>
<text x="154.9" y="104.6" transform="rotate(-90 154.9 104.6)">2</text>
<text x="157.4" y="104.6" transform="rotate(-90 157.4 104.6)">3</text>
<text x="159.9" y="104.6" transform="rotate(-90 159.9 104.6)">4</text>
<text x="162.5" y="104.6" transform="rotate(-90 162.5 104.6)">5</text>
<text x="165" y="104.6" transform="rotate(-90 165 104.6)">6</text>
<text x="167.6" y="104.6" transform="rotate(-90 167.6 104.6)">7</text>
<text x="170.1" y="104.6" transform="rotate(-90 170.1 104.6)">8</text>
<text x="172.6" y="104.6" transform="rotate(-90 172.6 104.6)">9</text>
<text x="175.2" y="105.8" transform="rotate(-90 175.2 105.8)">10</text>
<text x="182.8" y="104.6" transform="rotate(-90 182.8 104.6)">8</text>
<text x="185.3" y="104.6" transform="rotate(-90 185.3 104.6)">7</text>
<text x="187.9" y="104.6" transform="rotate(-90 187.9 104.6)">6</text>
<text x="190.4" y="104.6" transform="rotate(-90 190.4 104.6)">5</text>
<text x="192.9" y="104.6" transform="rotate(-90 192.9 104.6)">4</text>
<text x="195.5" y="104.6" transform="rotate(-90 195.5 104.6)">3</text>
<text x="198" y="104.6" transform="rotate(-90 198 104.6)">2</text>
<text x="200.6" y="104.6" transform="rotate(-90 200.6 104.6)">1</text>
<text x="228.5" y="104.6" transform="rotate(-90 228.5 104.6)">8</text>
<text x="231" y="104.6" transform="rotate(-90 231 104.6)">7</text>
<text x="233.6" y="104.6" transform="rotate(-90 233.6 104.6)">6</text>
<text x="236.1" y="104.6" transform="rotate(-90 236.1 104.6)">5</text>
<text x="238.7" y="104.6" transform="rotate(-90 238.7 104.6)">4</text>
<text x="241.2" y="104.6" transform="rotate(-90 241.2 104.6)">3</text>
<text x="243.7" y="104.6" transform="rotate(-90 243.7 104.6)">2</text>
<text x="246.3" y="104.6" transform="rotate(-90 246.3 104.6)">1</text>
<text x="274.6" y="133.2">1</text>
<text x="274.6" y="135.7">3</text>
<text x="283" y="133.2">2</text>
<text x="283" y="135.7">4</text>
<text x="274.6" y="138.3">5</text>
<text x="274.6" y="140.8">7</text>
<text x="274.6" y="143.4">9</text>
<text x="283" y="138.3">6</text>
<text x="283" y="140.8">8</text>
<text x="283" y="143.4">10</text>
<text x="273.4" y="148.4">13</text>
<text x="273.6" y="145.9">11</text>
<text x="283" y="145.9">12</text>
<text x="283" y="148.4">14</text>
<text x="273.4" y="151">15</text>
<text x="273.4" y="153.5">17</text>
<text x="283" y="151">16</text>
<text x="283" y="153.5">18</text>
<text x="116.1" y="159.1">1</text>
<text x="116.1" y="161.6">2</text>
<text x="273.4" y="156.1">19</text>
<text x="273.4" y="158.6">21</text>
<text x="273.4" y="161.1">23</text>
<text x="283" y="156.1">20</text>
<text x="283" y="158.6">22</text>
<text x="283" y="161.1">24</text>
<text x="116.1" y="164.2">3</text>
<text x="158.7" y="164.2">1</text>
<text x="158.7" y="166.7">2</text>
<text x="165.7" y="164.2">3</text>
<text x="165.7" y="166.7">4</text>
<text x="273.4" y="163.7">25</text>
<text x="273.4" y="166.2">27</text>
<text x="283" y="163.7">26</text>
<text x="283" y="166.2">28</text>
<text x="158.7" y="169.3">5</text>
<text x="273.4" y="168.8">29</text>
<text x="273.4" y="171.3">31</text>
<text x="273.4" y="173.8">33</text>
<text x="283" y="168.8">30</text>
<text x="283" y="171.3">32</text>
<text x="283" y="173.8">34</text>
<text x="203.1" y="180" transform="rotate(-90 203.1 180)">1</text>
<text x="205.6" y="180" transform="rotate(-90 205.6 180)">2</text>
<text x="208.2" y="180" transform="rotate(-90 208.2 180)">3</text>
<text x="210.7" y="180" transform="rotate(-90 210.7 180)">4</text>
<text x="213.3" y="180" transform="rotate(-90 213.3 180)">5</text>
<text x="215.8" y="180" transform="rotate(-90 215.8 180)">6</text>
<text x="218.3" y="180" transform="rotate(-90 218.3 180)">7</text>
<text x="220.9" y="180" transform="rotate(-90 220.9 180)">8</text>
<text x="273.4" y="176.4">35</text>
<text x="283" y="176.4">36</text>
<text x="180.3" y="180.8" transform="rotate(-90 180.3 180.8)">1</text>
<text x="182.8" y="180.8" transform="rotate(-90 182.8 180.8)">2</text>
<text x="185.3" y="180.8" transform="rotate(-90 185.3 180.8)">3</text>
<text x="187.9" y="180.8" transform="rotate(-90 187.9 180.8)">4</text>
<text x="190.4" y="180.8" transform="rotate(-90 190.4 180.8)">5</text>
<text x="192.9" y="180.8" transform="rotate(-90 192.9 180.8)">6</text>
<text x="195.5" y="180.8" transform="rotate(-90 195.5 180.8)">7</text>
<text x="198" y="180.8" transform="rotate(-90 198 180.8)">8</text>
<text x="226" y="180.8" transform="rotate(-90 226 180.8)">1</text>
<text x="228.5" y="180.8" transform="rotate(-90 228.5 180.8)">2</text>
<text x="231" y="180.8" transform="rotate(-90 231 180.8)">3</text>
<text x="233.6" y="180.8" transform="rotate(-90 233.6 180.8)">4</text>
<text x="236.1" y="180.8" transform="rotate(-90 236.1 180.8)">5</text>
<text x="238.7" y="180.8" transform="rotate(-90 238.7 180.8)">6</text>
<text x="241.2" y="180.8" transform="rotate(-90 241.2 180.8)">7</text>
<text x="243.7" y="180.8" transform="rotate(-90 243.7 180.8)">8</text>
<text x="159.9" y="211.2" transform="rotate(-90 159.9 211.2)">1</text>
<text x="162.5" y="211.2" transform="rotate(-90 162.5 211.2)">2</text>
<text x="165" y="211.2" transform="rotate(-90 165 211.2)">3</text>
<text x="167.6" y="211.2" transform="rotate(-90 167.6 211.2)">4</text>
<text x="170.1" y="211.2" transform="rotate(-90 170.1 211.2)">5</text>
<text x="172.6" y="211.2" transform="rotate(-90 172.6 211.2)">6</text>
<text x="175.2" y="211.2" transform="rotate(-90 175.2 211.2)">7</text>
<text x="177.7" y="211.2" transform="rotate(-90 177.7 211.2)">8</text>
<text x="180.3" y="211.2" transform="rotate(-90 180.3 211.2)">9</text>
<text x="182.8" y="212.4" transform="rotate(-90 182.8 212.4)">10</text>
<text x="213.3" y="211.2" transform="rotate(-90 213.3 211.2)">1</text>
<text x="215.8" y="211.2" transform="rotate(-90 215.8 211.2)">2</text>
<text x="218.3" y="211.2" transform="rotate(-90 218.3 211.2)">3</text>
<text x="220.9" y="211.2" transform="rotate(-90 220.9 211.2)">4</text>
<text x="223.4" y="211.2" transform="rotate(-90 223.4 211.2)">5</text>
<text x="226" y="211.2" transform="rotate(-90 226 211.2)">6</text>
<text x="228.5" y="211.2" transform="rotate(-90 228.5 211.2)">7</text>
<text x="231" y="211.2" transform="rotate(-90 231 211.2)">8</text>
<text x="251.4" y="211.2" transform="rotate(-90 251.4 211.2)">1</text>
<text x="253.9" y="211.2" transform="rotate(-90 253.9 211.2)">2</text>
<text x="256.4" y="211.2" transform="rotate(-90 256.4 211.2)">3</text>
<text x="259" y="211.2" transform="rotate(-90 259 211.2)">4</text>
<text x="261.5" y="211.2" transform="rotate(-90 261.5 211.2)">5</text>
<text x="228.5" y="235.2" transform="rotate(-90 228.5 235.2)">P</text>
<text x="226" y="242.5" transform="rotate(-90 226 242.5)">S</text>
<text x="231" y="242.8" transform="rotate(-90 231 242.8)">O</text>
</g>
<g font-size="2" fill="#808080">
<text x="138.5" y="55.3">GND</text>
<text x="163.9" y="55.3">GND</text>
<text x="255.3" y="55.3">GND</text>
<text x="214.7" y="63">GND</text>
</g>
</svg>
